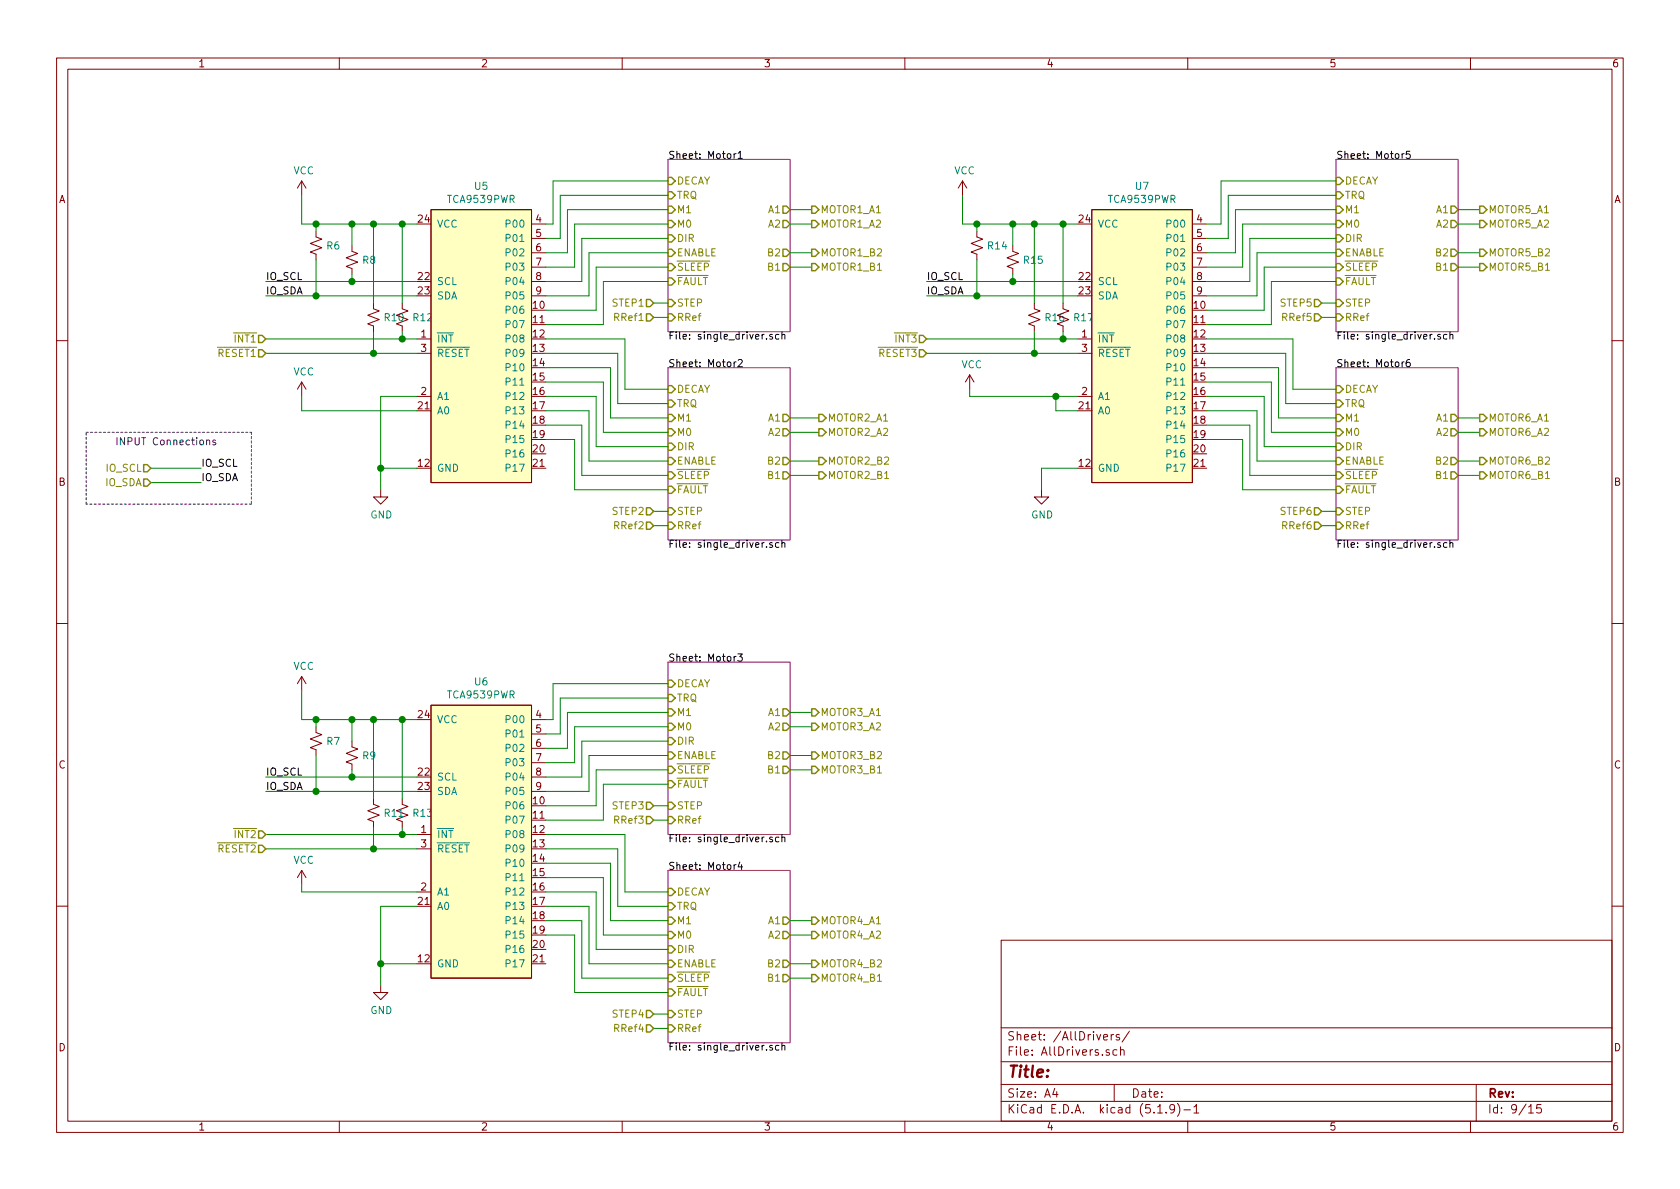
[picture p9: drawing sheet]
<svg xmlns="http://www.w3.org/2000/svg" width="297mm" height="210mm" viewBox="0 0 297 210" stroke-linecap="round" stroke-linejoin="round" font-family="sans-serif">
<g fill="none" stroke="#840000" stroke-width=".18">
<path d="M10 10.3h277v189.9h-277zM12 12.2h273v186.1h-273zM60 10.3v1.9M110 10.3v1.9M160 10.3v1.9M210 10.3v1.9M260 10.3v1.9M53.3 32v2.5M53.3 32l-.7 1.3M53.3 32l.8 1.3M76.2 37.1h17.8v48.2h-17.8zM94 39.6h2.5"/>
<path d="M170.2 32l-.8 1.3M170.2 32v2.5M170.2 32l.7 1.3M193 37.1h17.8v48.2h-17.8zM210.8 39.6h2.6M55.9 40.9v1l1 .4-2 .7 2 .8-2 .8 1 .4v1M62.2 43.4v1l1 .4-2 .8 2 .7-2 .8 1 .4v1M66 53.6v1l1.1 .4-2.1 .7 2.1 .8-2.1 .8 1 .4v1M71.1 53.6v1l1 .4-2 .7 2 .8-2 .8 1 .4v1M73.7 59.9h2.5M94 42.2h2.5M94 44.7h2.5"/>
<path d="M94 47.2h2.5M94 49.8h2.5M94 52.3h2.5M172.7 40.9v1l1 .4-2 .7 2 .8-2 .8 1 .4v1M179.1 43.4v1l1 .4-2 .8 2 .7-2 .8 1 .4v1M182.9 53.6v1l1 .4-2 .7 2 .8-2 .8 1 .4v1M188 53.6v1l1 .4-2.1 .7 2.1 .8-2.1 .8 1.1 .4v1M190.5 59.9h2.5M210.8 42.2h2.6M210.8 44.7h2.6M210.8 47.2h2.6M210.8 49.8h2.6"/>
<path d="M210.8 52.3h2.6M10 60.2h2M53.3 67.6v2.5M53.3 67.6l-.7 1.2M53.3 67.6l.8 1.2M73.7 70.1h2.5M73.7 62.5h2.5M171.4 66.3l-.7 1.3M171.4 66.3v2.5M171.4 66.3l.8 1.3M190.5 70.1h2.5M190.5 62.5h2.5"/>
<path d="M285 60.2h2M67.3 86.6v1.3h1.3l-1.3 1.2-1.3-1.2h1.3M184.1 86.6v1.3h1.3l-1.3 1.2-1.2-1.2h1.2M10 110.3h2M53.3 119.6v2.6M53.3 119.6l-.7 1.3M53.3 119.6l.8 1.3M285 110.3h2M55.9 128.5v1l1 .4-2 .8 2 .7-2 .8 1 .4v1M62.2 131.1v1l1 .4-2 .7 2 .8-2 .7 1 .4v1M76.2 124.7h17.8v48.3h-17.8zM94 127.2h2.5"/>
<path d="M94 129.8h2.5M94 132.3h2.5M94 134.9h2.5M94 137.4h2.5M94 139.9h2.5M53.3 153.9l-.7 1.3M53.3 153.9v2.6M53.3 153.9l.8 1.3M66 141.2v1l1.1 .4-2.1 .8 2.1 .7-2.1 .8 1 .4v1M71.1 141.2v1l1 .4-2 .8 2 .7-2 .8 1 .4v1M73.7 147.6h2.5M73.7 157.7h2.5"/>
<path d="M73.7 150.1h2.5M10 160.2h2M67.3 174.2v1.3h1.3l-1.3 1.3-1.3-1.3h1.3M177 166.3h108v32h-108zM285 160.2h2M60 198.3v1.9M110 198.3v1.9M160 198.3v1.9M177 194.8h108M177 191.8h108M177 187.8h108M177 181.8h108"/>
<path d="M186.5 192.5l-.4 1h1M186.8 193v1M195.1 183.4l.7-.1v-.3l-.5-.1-.2 .2 .1 .7h.6M196.1 185.7l-.3-.1-.2 .2v.2l.5 .2v.3h-.5M196.5 182.9v1M196.9 182.9l-.4 .3M197 191.8v3M197.5 185.7l-.4-.1-.3 .3v.6l.3 .1 .4-.1M197.9 183a.37 .37 0 0 0-.6 .1l.1 .3 .5 .1 .1 .1-.2 .3-.5-.1M198.1 185.7l.2-.1 .4 .1 .1 .9M198.1 185.1v1.5M199.7 182.3l-1.3 2"/>
<path d="M204.7 196.8h.8M206.2 196.7v.1M207.7 196l-.1 .1a.48 .48 0 0 1-.6 .1l-.2-.2 .2-.6a.48 .48 0 0 1 .6 .1 1.27 1.27 0 0 1-.2 1.2l-.4 .1M208.2 195.1a1.71 1.71 0 0 1 0 2.3M209.3 196.3h1.2M210 198.3v1.9M211.1 195.8l.4-.5v1.5M211.1 196.8h.9M260 198.3v1.9M261 191.8v6.5M270.3 195.8l.4-.5v1.5M270.3 196.8h.8"/>
<path d="M272.5 195.3h-.7l-.1 .7 .2-.1 .5 .1 .1 .2v.5l-.2 .1-.6-.1"/>
</g>
<path d="M118.1 28.2h21.6v30.5h-21.6zM236.2 28.2h21.6v30.5h-21.6zM118.1 65h21.6v30.5h-21.6zM236.2 65h21.6v30.5h-21.6zM118.1 117.1h21.6v30.5h-21.6zM118.1 153.9h21.6v30.5h-21.6z" fill="none" stroke="#840084" stroke-width=".18"/>
<g fill="none" stroke="#000" stroke-width=".18">
<path d="M129.8 27.2v.8M130.1 27.2h-.2l-.1 .2M130.5 27.1l.4-.4v1.3M130.5 28h.7M247.9 27.2v.8M248.3 27.2h-.3l-.1 .2M249.3 26.7h-.6l-.1 .7 .5-.2 .3 .3v.3l-.3 .2-.5-.1M136.6 59.2l-.4-.1-.1 .2v.2l.5 .1v.3h-.5M137.7 59.2l-.4-.1-.2 .3 .1 .5h.5M138.3 59.3l.1-.2 .3 .1 .1 .8M138.3 58.7v1.3M254.7 59.2l-.3-.1-.2 .2 .1 .2 .4 .1v.3h-.5"/>
<path d="M255.8 59.2l-.4-.1-.2 .3 .1 .5h.5M256.4 59.3l.1-.2 .3 .1 .1 .8M256.4 58.7v1.3M129.8 64v.8M130.1 64l-.2 .1-.1 .1M130.5 63.7l.5-.1 .2 .3-.7 .9h.7M247.9 64v.8M248.3 64l-.3 .1-.1 .1M249.2 63.6h-.2a.79 .79 0 0 0-.1 1.2h.3l.2-.5-.3-.2h-.2l-.3 .2M136.6 96h-.4l-.1 .1v.2l.5 .1v.3h-.5M137.7 96h-.4l-.2 .2 .1 .5h.5M138.3 96.1l.1-.1h.3l.1 .8"/>
<path d="M138.3 95.5v1.3M254.7 96h-.3l-.2 .1 .1 .2 .4 .1v.3h-.5M255.8 96h-.4l-.2 .2 .1 .5h.5M256.4 96.1l.1-.1h.3l.1 .8M256.4 95.5v1.3M129.8 116.1v.8M130.1 116.1h-.2l-.1 .2M130.5 115.6h.7l-.4 .5 .4 .2v.4l-.2 .2-.5-.1M129.8 152.9v.8M130.1 152.9l-.2 .1-.1 .1M130.8 152.4l-.3 .9h.8M131.1 152.9v.8"/>
<path d="M136.6 148.1l-.4-.1-.1 .2v.2l.5 .1v.3h-.5M137.7 148.1l-.4-.1-.2 .3 .1 .5h.5M138.3 148.2l.1-.2 .3 .1 .1 .8M138.3 147.6v1.3M136.6 184.9h-.4l-.1 .1v.2l.5 .1v.3h-.5M137.7 184.9h-.4l-.2 .2 .1 .5h.5M138.3 185l.1-.1h.3l.1 .8M138.3 184.4v1.3"/>
</g>
<g fill="none" stroke="#848400" stroke-width=".25">
<path d="M118.1 31.4h.6l.7 .6-.7 .6h-.6zM118.1 33.9h.6l.7 .6-.7 .7h-.6zM118.1 36.4h.6l.7 .7-.7 .6h-.6zM118.1 39h.6l.7 .6-.7 .7h-.6zM138.4 36.4h.7l.6 .7-.6 .6h-.7zM138.4 39h.7l.6 .6-.6 .7h-.7zM143.5 36.4h.6l.7 .7-.7 .6h-.6zM143.5 39h.6l.7 .6-.7 .7h-.6zM236.2 31.4h.7l.6 .6-.6 .6h-.7zM236.2 33.9h.7l.6 .6-.6 .7h-.7zM236.2 36.4h.7l.6 .7-.6 .6h-.7zM236.2 39h.7l.6 .6-.6 .7h-.7z"/>
<path d="M256.5 36.4h.7l.6 .7-.6 .6h-.7zM256.5 39h.7l.6 .6-.6 .7h-.7zM261.6 39h.7l.6 .6-.6 .7h-.7zM261.6 36.4h.7l.6 .7-.6 .6h-.7zM45.7 59.3h.7l.6 .6-.6 .7h-.7zM114.3 55.5h.6l.7 .6-.7 .7h-.6zM114.3 53h.6l.7 .6-.7 .6h-.6zM118.1 55.5h.6l.7 .6-.7 .7h-.6zM118.1 41.5h.6l.7 .7-.7 .6h-.6zM118.1 53h.6l.7 .6-.7 .6h-.6zM118.1 44.1h.6l.7 .6-.7 .6h-.6zM118.1 46.6h.6l.7 .6-.7 .7h-.6z"/>
<path d="M118.1 49.1h.6l.7 .7-.7 .6h-.6zM138.4 44.1h.7l.6 .6-.6 .6h-.7zM138.4 46.6h.7l.6 .6-.6 .7h-.7zM143.5 44.1h.6l.7 .6-.7 .6h-.6zM143.5 46.6h.6l.7 .6-.7 .7h-.6zM162.6 59.3h.6l.6 .6-.6 .7h-.6zM232.4 55.5h.6l.7 .6-.7 .7h-.6zM232.4 53h.6l.7 .6-.7 .6h-.6zM236.2 55.5h.7l.6 .6-.6 .7h-.7zM236.2 41.5h.7l.6 .7-.6 .6h-.7zM236.2 53h.7l.6 .6-.6 .6h-.7zM236.2 44.1h.7l.6 .6-.6 .6h-.7z"/>
<path d="M236.2 46.6h.7l.6 .6-.6 .7h-.7zM236.2 49.1h.7l.6 .7-.6 .6h-.7zM256.5 44.1h.7l.6 .6-.6 .6h-.7zM256.5 46.6h.7l.6 .6-.6 .7h-.7zM261.6 46.6h.7l.6 .6-.6 .7h-.7zM261.6 44.1h.7l.6 .6-.6 .6h-.7zM45.7 61.8h.7l.6 .7-.6 .6h-.7zM118.1 68.2h.6l.7 .6-.7 .7h-.6zM118.1 70.7h.6l.7 .7-.7 .6h-.6zM118.1 73.3h.6l.7 .6-.7 .6h-.6zM118.1 75.8h.6l.7 .6-.7 .7h-.6zM118.1 78.4h.6l.7 .6-.7 .6h-.6z"/>
<path d="M138.4 73.3h.7l.6 .6-.6 .6h-.7zM138.4 75.8h.7l.6 .6-.6 .7h-.7zM144.8 73.3h.6l.6 .6-.6 .6h-.6zM144.8 75.8h.6l.6 .6-.6 .7h-.6zM162.6 61.8h.6l.6 .7-.6 .6h-.6zM236.2 68.2h.7l.6 .6-.6 .7h-.7zM236.2 70.7h.7l.6 .7-.6 .6h-.7zM236.2 73.3h.7l.6 .6-.6 .6h-.7zM236.2 75.8h.7l.6 .6-.6 .7h-.7zM236.2 78.4h.7l.6 .6-.6 .6h-.7zM256.5 73.3h.7l.6 .6-.6 .6h-.7zM256.5 75.8h.7l.6 .6-.6 .7h-.7z"/>
<path d="M261.6 75.8h.7l.6 .6-.6 .7h-.7zM261.6 73.3h.7l.6 .6-.6 .6h-.7zM25.4 82.2h.6l.7 .6-.7 .6h-.6zM25.4 84.7h.6l.7 .6-.7 .7h-.6zM114.3 92.3h.6l.7 .7-.7 .6h-.6zM114.3 89.8h.6l.7 .6-.7 .7h-.6zM118.1 92.3h.6l.7 .7-.7 .6h-.6zM118.1 89.8h.6l.7 .6-.7 .7h-.6zM118.1 80.9h.6l.7 .6-.7 .7h-.6zM118.1 83.4h.6l.7 .7-.7 .6h-.6zM118.1 86h.6l.7 .6-.7 .6h-.6zM138.4 80.9h.7l.6 .6-.6 .7h-.7z"/>
<path d="M138.4 83.4h.7l.6 .7-.6 .6h-.7zM144.8 80.9h.6l.6 .6-.6 .7h-.6zM144.8 83.4h.6l.6 .7-.6 .6h-.6zM232.4 92.3h.6l.7 .7-.7 .6h-.6zM232.4 89.8h.6l.7 .6-.7 .7h-.6zM236.2 92.3h.7l.6 .7-.6 .6h-.7zM236.2 89.8h.7l.6 .6-.6 .7h-.7zM236.2 80.9h.7l.6 .6-.6 .7h-.7zM236.2 83.4h.7l.6 .7-.6 .6h-.7zM236.2 86h.7l.6 .6-.6 .6h-.7zM256.5 80.9h.7l.6 .6-.6 .7h-.7zM256.5 83.4h.7l.6 .7-.6 .6h-.7z"/>
<path d="M261.6 83.4h.7l.6 .7-.6 .6h-.7zM261.6 80.9h.7l.6 .6-.6 .7h-.7zM118.1 120.3h.6l.7 .6-.7 .6h-.6zM118.1 122.8h.6l.7 .6-.7 .7h-.6zM118.1 125.3h.6l.7 .7-.7 .6h-.6zM118.1 127.9h.6l.7 .6-.7 .7h-.6zM118.1 130.4h.6l.7 .7-.7 .6h-.6zM118.1 133h.6l.7 .6-.7 .6h-.6zM118.1 135.5h.6l.7 .6-.7 .7h-.6zM118.1 138h.6l.7 .7-.7 .6h-.6zM138.4 125.3h.7l.6 .7-.6 .6h-.7zM138.4 127.9h.7l.6 .6-.6 .7h-.7z"/>
<path d="M138.4 133h.7l.6 .6-.6 .6h-.7zM138.4 135.5h.7l.6 .6-.6 .7h-.7zM143.5 125.3h.6l.7 .7-.7 .6h-.6zM143.5 127.9h.6l.7 .6-.7 .7h-.6zM143.5 133h.6l.7 .6-.7 .6h-.6zM143.5 135.5h.6l.7 .6-.7 .7h-.6zM45.7 146.9h.7l.6 .7-.6 .6h-.7zM45.7 149.5h.7l.6 .6-.6 .6h-.7zM114.3 144.4h.6l.7 .6-.7 .7h-.6zM114.3 141.9h.6l.7 .6-.7 .6h-.6zM118.1 144.4h.6l.7 .6-.7 .7h-.6zM118.1 141.9h.6l.7 .6-.7 .6h-.6z"/>
<path d="M118.1 157.1h.6l.7 .6-.7 .7h-.6zM118.1 159.6h.6l.7 .7-.7 .6h-.6zM114.3 178.7h.6l.7 .6-.7 .7h-.6zM118.1 162.2h.6l.7 .6-.7 .6h-.6zM118.1 164.7h.6l.7 .6-.7 .7h-.6zM118.1 167.3h.6l.7 .6-.7 .6h-.6zM118.1 178.7h.6l.7 .6-.7 .7h-.6zM118.1 169.8h.6l.7 .6-.7 .7h-.6zM118.1 172.3h.6l.7 .7-.7 .6h-.6zM118.1 174.9h.6l.7 .6-.7 .6h-.6zM138.4 162.2h.7l.6 .6-.6 .6h-.7zM138.4 164.7h.7l.6 .6-.6 .7h-.7z"/>
<path d="M138.4 169.8h.7l.6 .6-.6 .7h-.7zM138.4 172.3h.7l.6 .7-.6 .6h-.7zM143.5 164.7h.6l.7 .6-.7 .7h-.6zM143.5 162.2h.6l.7 .6-.7 .6h-.6zM143.5 169.8h.6l.7 .6-.7 .7h-.6zM143.5 172.3h.6l.7 .7-.7 .6h-.6zM114.3 181.2h.6l.7 .7-.7 .6h-.6zM118.1 181.2h.6l.7 .7-.7 .6h-.6z"/>
</g>
<g fill="#ffffc2" stroke="#ffffc2" stroke-width=".18">
<path d="M76.2 124.7h17.8v48.3h-17.8z"/>
<path d="M193 37.1h17.8v48.2h-17.8z"/>
<path d="M76.2 37.1h17.8v48.2h-17.8z"/>
</g>
<path d="M15.2 76.4h29.2M44.4 76.4v12.7M15.2 89.1v-12.7M44.4 89.1h-29.2" fill="none" stroke="#0000c2" stroke-width=".18" stroke-dasharray=".4 .4"/>
<g fill="none" stroke="#008400" stroke-width=".18">
<path d="M53.3 34.5v5.1h20.4M55.9 39.6v1.3M62.2 39.6v3.8M66 39.6v14M71.1 39.6v14M118.1 32h-20.3v7.6h-1.3M118.1 39.6h-16.5v7.6h-5.1M118.1 34.5h-19v7.7h-2.6M118.1 37.1h-17.8v7.6h-3.8M139.7 39.6h3.8M139.7 37.1h3.8M170.2 34.5v5.1h20.3"/>
<path d="M172.7 39.6v1.3M179.1 39.6v3.8M182.9 39.6v14M188 39.6v14M236.2 32h-20.3v7.6h-2.5M236.2 39.6h-16.5v7.6h-6.3M236.2 34.5h-19v7.7h-3.8M236.2 37.1h-17.8v7.6h-5M257.8 39.6h3.8M257.8 37.1h3.8M47 59.9h26.7M47 52.3h26.7"/>
<path d="M47 49.8h26.7M55.9 46v6.3M62.2 48.5v1.3M66 58.7v3.8M71.1 58.7v1.2M96.5 59.9h14v8.9h7.6M115.6 56.1h2.5M115.6 53.6h2.5M118.1 44.7h-14v7.6h-7.6M118.1 42.2h-15.2v7.6h-6.4M118.1 49.8h-11.4v7.6h-10.2M118.1 47.2h-12.7v7.7h-8.9"/>
<path d="M139.7 47.2h3.8M139.7 44.7h3.8M163.8 59.9h26.7M163.8 52.3h26.7M163.8 49.8h26.7M172.7 46v6.3M179.1 48.5v1.3M182.9 58.7v3.8M188 58.7v1.2M213.4 59.9h15.2v8.9h7.6M233.7 56.1h2.5M233.7 53.6h2.5"/>
<path d="M236.2 44.7h-14v7.6h-8.8M236.2 42.2h-15.2v7.6h-7.6M236.2 49.8h-11.4v7.6h-11.4M236.2 47.2h-12.7v7.7h-10.1M257.8 47.2h3.8M257.8 44.7h3.8M47 62.5h26.7M53.3 70.1v2.5h20.4M73.7 70.1h-6.4v16.5M96.5 62.5h12.7v8.9h8.9M96.5 75.2h6.4v8.9h15.2M96.5 72.6h7.6v8.9h14"/>
<path d="M96.5 67.6h10.2v8.8h11.4M96.5 65h11.4v8.9h10.2M96.5 70.1h8.9v8.9h12.7M96.5 77.7h5.1v8.9h16.5M139.7 76.4h5.1M139.7 73.9h5.1M163.8 62.5h26.7M171.4 68.8v1.3h19.1M186.7 70.1v2.5h3.8M213.4 62.5h13.9v8.9h8.9M213.4 75.2h7.6v8.9h15.2M213.4 72.6h8.8v8.9h14"/>
<path d="M213.4 67.6h11.4v8.8h11.4M213.4 65h12.7v8.9h10.1M213.4 77.7h6.3v8.9h16.5M213.4 70.1h10.1v8.9h12.7M257.8 76.4h3.8M257.8 73.9h3.8M26.7 82.8h8.9M26.7 85.3h8.9M67.3 82.8h6.4M115.6 90.4h2.5M115.6 93h2.5M139.7 84.1h5.1"/>
<path d="M139.7 81.5h5.1M190.5 82.8h-6.4v3.8M233.7 90.4h2.5M233.7 93h2.5M257.8 84.1h3.8M257.8 81.5h3.8M47 139.9h26.7M47 137.4h26.7M53.3 122.2v5h20.4M55.9 127.2v1.3M55.9 133.6v6.3M62.2 127.2v3.9"/>
<path d="M62.2 136.1v1.3M66 127.2v14M71.1 127.2v14M118.1 126h-17.8v6.3h-3.8M118.1 128.5h-16.5v6.4h-5.1M118.1 133.6h-14v6.3h-7.6M118.1 136.1h-12.7v6.4h-8.9M118.1 120.9h-20.3v6.3h-1.3M118.1 131.1h-15.2v6.3h-6.4M118.1 123.4h-19v6.4h-2.6M118.1 138.7h-11.4v6.3h-10.2M139.7 126h3.8"/>
<path d="M139.7 128.5h3.8M139.7 133.6h3.8M139.7 136.1h3.8M47 150.1h26.7M47 147.6h26.7M53.3 156.5v1.2h20.4M66 146.3v3.8M71.1 146.3v1.3M96.5 152.6h11.4v10.2h10.2M96.5 155.2h10.2v10.1h11.4M96.5 157.7h8.9v10.2h12.7M96.5 147.6h14v10.1h7.6"/>
<path d="M96.5 150.1h12.7v10.2h8.9M115.6 145h2.5M115.6 142.5h2.5M67.3 170.4h6.4M73.7 160.3h-6.4v13.9M96.5 162.8h6.4v10.2h15.2M96.5 165.3h5.1v10.2h16.5M96.5 160.3h7.6v10.1h14M115.6 179.3h2.5M139.7 162.8h3.8M139.7 165.3h3.8M139.7 173h3.8"/>
<path d="M139.7 170.4h3.8M115.6 181.9h2.5"/>
</g>
<path d="M36.5 77.9l.2-.1 .3 .1 .1 .8M36.5 77.8v.9M38.1 77.9l-.3-.1-.2 .2 .1 .2 .4 .1v.3h-.5" fill="none" stroke="#0000c2" stroke-width=".18"/>
<g fill="#008400" stroke="#008400" stroke-width=".25">
<circle cx="66" cy="150.1" r=".51"/>
<circle cx="179.1" cy="49.8" r=".51"/>
<circle cx="188" cy="39.6" r=".51"/>
<circle cx="182.9" cy="39.6" r=".51"/>
<circle cx="55.9" cy="127.2" r=".51"/>
<circle cx="179.1" cy="39.6" r=".51"/>
<circle cx="62.2" cy="127.2" r=".51"/>
<circle cx="172.7" cy="39.6" r=".51"/>
<circle cx="66" cy="127.2" r=".51"/>
<circle cx="71.1" cy="127.2" r=".51"/>
<circle cx="71.1" cy="59.9" r=".51"/>
<circle cx="71.1" cy="147.6" r=".51"/>
<circle cx="62.2" cy="137.4" r=".51"/>
<circle cx="55.9" cy="139.9" r=".51"/>
<circle cx="172.7" cy="52.3" r=".51"/>
<circle cx="188" cy="59.9" r=".51"/>
<circle cx="182.9" cy="62.5" r=".51"/>
<circle cx="66" cy="62.5" r=".51"/>
<circle cx="55.9" cy="52.3" r=".51"/>
<circle cx="67.3" cy="82.8" r=".51"/>
<circle cx="62.2" cy="49.8" r=".51"/>
<circle cx="71.1" cy="39.6" r=".51"/>
<circle cx="55.9" cy="39.6" r=".51"/>
<circle cx="67.3" cy="170.4" r=".51"/>
<circle cx="66" cy="39.6" r=".51"/>
<circle cx="186.7" cy="70.1" r=".51"/>
<circle cx="62.2" cy="39.6" r=".51"/>
</g>
<text font-size="2.8" fill="#840000" x="178" y="190.5">Title:</text>
<g font-size="2.1" fill="#840000">
<text x="178" y="184">Sheet: /AllDrivers/</text>
<text x="178" y="186.7">File: AllDrivers.sch</text>
<text x="178" y="196.9">KiCad E.D.A. kicad (5.1.9)-1</text>
<text x="178" y="194.1">Size: A4</text>
<text x="200" y="194.1">Date:</text>
<text x="263" y="194.1">Rev:</text>
<text x="263" y="196.9">Id: 9/15</text>
</g>
<g font-size="1.8" fill="#840000">
<text x="35" y="11.9">1</text>
<text x="85" y="11.9">2</text>
<text x="135" y="11.9">3</text>
<text x="185" y="11.9">4</text>
<text x="235" y="11.9">5</text>
<text x="285" y="11.9">6</text>
<text x="10.4" y="35.9">A</text>
<text x="285.4" y="35.9">A</text>
<text x="74" y="39.4">24</text>
<text x="94.8" y="39.4">4</text>
<text x="94.8" y="41.9">5</text>
<text x="190.8" y="39.4">24</text>
<text x="211.6" y="39.4">4</text>
<text x="211.6" y="41.9">5</text>
<text x="94.8" y="44.4">6</text>
<text x="94.8" y="47">7</text>
<text x="211.6" y="44.4">6</text>
<text x="211.6" y="47">7</text>
<text x="74" y="49.5">22</text>
<text x="74" y="52.1">23</text>
<text x="94.8" y="49.5">8</text>
<text x="94.8" y="52.1">9</text>
<text x="190.8" y="49.5">22</text>
<text x="190.8" y="52.1">23</text>
<text x="211.6" y="49.5">8</text>
<text x="211.6" y="52.1">9</text>
<text x="74.4" y="59.7">1</text>
<text x="94.3" y="54.6">10</text>
<text x="94.3" y="57.1">11</text>
<text x="94.3" y="59.7">12</text>
<text x="191.3" y="59.7">1</text>
<text x="211.1" y="54.6">10</text>
<text x="211.1" y="57.1">11</text>
<text x="211.1" y="59.7">12</text>
<text x="74.4" y="62.2">3</text>
<text x="94.3" y="62.2">13</text>
<text x="94.3" y="64.8">14</text>
<text x="191.3" y="62.2">3</text>
<text x="211.1" y="62.2">13</text>
<text x="211.1" y="64.8">14</text>
<text x="74.4" y="69.8">2</text>
<text x="94.3" y="67.3">15</text>
<text x="94.3" y="69.8">16</text>
<text x="191.3" y="69.8">2</text>
<text x="211.1" y="67.3">15</text>
<text x="211.1" y="69.8">16</text>
<text x="74" y="72.4">21</text>
<text x="94.3" y="72.4">17</text>
<text x="94.3" y="74.9">18</text>
<text x="94.3" y="77.5">19</text>
<text x="190.8" y="72.4">21</text>
<text x="211.1" y="72.4">17</text>
<text x="211.1" y="74.9">18</text>
<text x="211.1" y="77.5">19</text>
<text x="74" y="82.5">12</text>
<text x="94.3" y="80">20</text>
<text x="94.3" y="82.5">21</text>
<text x="190.8" y="82.5">12</text>
<text x="211.1" y="80">20</text>
<text x="211.1" y="82.5">21</text>
<text x="10.4" y="85.9">B</text>
<text x="285.4" y="85.9">B</text>
<text x="74" y="127">24</text>
<text x="94.8" y="127">4</text>
<text x="94.8" y="129.5">5</text>
<text x="10.4" y="135.9">C</text>
<text x="74" y="137.2">22</text>
<text x="94.8" y="132.1">6</text>
<text x="94.8" y="134.6">7</text>
<text x="94.8" y="137.2">8</text>
<text x="285.4" y="135.9">C</text>
<text x="74" y="139.7">23</text>
<text x="94.3" y="142.2">10</text>
<text x="94.8" y="139.7">9</text>
<text x="74.4" y="147.3">1</text>
<text x="74.4" y="149.9">3</text>
<text x="94.3" y="144.8">11</text>
<text x="94.3" y="147.3">12</text>
<text x="94.3" y="149.9">13</text>
<text x="94.3" y="152.4">14</text>
<text x="94.3" y="154.9">15</text>
<text x="74" y="160">21</text>
<text x="74.4" y="157.5">2</text>
<text x="94.3" y="157.5">16</text>
<text x="94.3" y="160">17</text>
<text x="94.3" y="162.6">18</text>
<text x="94.3" y="165.1">19</text>
<text x="94.3" y="167.6">20</text>
<text x="74" y="170.2">12</text>
<text x="94.3" y="170.2">21</text>
<text x="10.4" y="185.9">D</text>
<text x="285.4" y="185.9">D</text>
<text x="35" y="199.9">1</text>
<text x="85" y="199.9">2</text>
<text x="135" y="199.9">3</text>
<text x="185" y="199.9">4</text>
<text x="235" y="199.9">5</text>
<text x="285" y="199.9">6</text>
</g>
<g font-size="1.8">
<text x="118.1" y="28.1">Sheet: Motor1</text>
<text x="236.2" y="28.1">Sheet: Motor5</text>
<text x="47" y="52.1">IO_SDA</text>
<text x="47" y="49.5">IO_SCL</text>
<text x="163.8" y="49.5">IO_SCL</text>
<text x="163.8" y="52.1">IO_SDA</text>
<text x="118.1" y="64.9">Sheet: Motor2</text>
<text x="118.1" y="60">File: single_driver.sch</text>
<text x="236.2" y="60">File: single_driver.sch</text>
<text x="236.2" y="64.9">Sheet: Motor6</text>
<text x="35.6" y="82.5">IO_SCL</text>
<text x="35.6" y="85.1">IO_SDA</text>
<text x="118.1" y="96.9">File: single_driver.sch</text>
<text x="236.2" y="96.9">File: single_driver.sch</text>
<text x="118.1" y="117">Sheet: Motor3</text>
<text x="47" y="137.2">IO_SCL</text>
<text x="47" y="139.7">IO_SDA</text>
<text x="118.1" y="148.9">File: single_driver.sch</text>
<text x="118.1" y="153.8">Sheet: Motor4</text>
<text x="118.1" y="185.8">File: single_driver.sch</text>
</g>
<g font-size="1.8" fill="#008484">
<text x="51.9" y="30.8">VCC</text>
<text x="79.2" y="35.9">TCA9539PWR</text>
<text x="84" y="33.6">U5</text>
<text x="168.7" y="30.8">VCC</text>
<text x="196.1" y="35.9">TCA9539PWR</text>
<text x="200.8" y="33.6">U7</text>
<text x="77.2" y="40.3">VCC</text>
<text x="89.8" y="40.3">P00</text>
<text x="194.1" y="40.3">VCC</text>
<text x="206.7" y="40.3">P00</text>
<text x="57.8" y="44.1">R6</text>
<text x="64.2" y="46.7">R8</text>
<text x="89.8" y="42.8">P01</text>
<text x="89.8" y="45.3">P02</text>
<text x="89.8" y="47.9">P03</text>
<text x="174.7" y="44.1">R14</text>
<text x="181.1" y="46.7">R15</text>
<text x="206.7" y="42.8">P01</text>
<text x="206.7" y="45.3">P02</text>
<text x="206.7" y="47.9">P03</text>
<text x="77.2" y="50.4">SCL</text>
<text x="77.2" y="53">SDA</text>
<text x="89.8" y="50.4">P04</text>
<text x="89.8" y="53">P05</text>
<text x="194.1" y="50.4">SCL</text>
<text x="194.1" y="53">SDA</text>
<text x="206.7" y="50.4">P04</text>
<text x="206.7" y="53">P05</text>
<text x="68" y="56.8">R10</text>
<text x="73.1" y="56.8">R12</text>
<text x="89.8" y="55.5">P06</text>
<text x="89.8" y="58">P07</text>
<text x="184.9" y="56.8">R16</text>
<text x="190" y="56.8">R17</text>
<text x="206.7" y="55.5">P06</text>
<text x="206.7" y="58">P07</text>
<text x="77.2" y="60.6">INT</text>
<text x="77.2" y="63.1">RESET</text>
<text x="89.8" y="60.6">P08</text>
<text x="89.8" y="63.1">P09</text>
<text x="89.8" y="65.7">P10</text>
<text x="170" y="65.1">VCC</text>
<text x="194.1" y="60.6">INT</text>
<text x="194.1" y="63.1">RESET</text>
<text x="206.7" y="60.6">P08</text>
<text x="206.7" y="63.1">P09</text>
<text x="206.7" y="65.7">P10</text>
<text x="51.9" y="66.4">VCC</text>
<text x="77.2" y="70.7">A1</text>
<text x="89.8" y="68.2">P11</text>
<text x="89.8" y="70.7">P12</text>
<text x="194.1" y="70.7">A1</text>
<text x="206.7" y="68.2">P11</text>
<text x="206.7" y="70.7">P12</text>
<text x="77.2" y="73.3">A0</text>
<text x="89.8" y="73.3">P13</text>
<text x="89.8" y="75.8">P14</text>
<text x="194.1" y="73.3">A0</text>
<text x="206.7" y="73.3">P13</text>
<text x="206.7" y="75.8">P14</text>
<text x="77.2" y="83.4">GND</text>
<text x="89.8" y="78.4">P15</text>
<text x="89.8" y="80.9">P16</text>
<text x="89.8" y="83.4">P17</text>
<text x="194.1" y="83.4">GND</text>
<text x="206.7" y="78.4">P15</text>
<text x="206.7" y="80.9">P16</text>
<text x="206.7" y="83.4">P17</text>
<text x="65.5" y="91.7">GND</text>
<text x="182.3" y="91.7">GND</text>
<text x="51.9" y="118.5">VCC</text>
<text x="79.2" y="123.5">TCA9539PWR</text>
<text x="84" y="121.2">U6</text>
<text x="57.8" y="131.7">R7</text>
<text x="77.2" y="127.9">VCC</text>
<text x="89.8" y="127.9">P00</text>
<text x="89.8" y="130.4">P01</text>
<text x="64.2" y="134.3">R9</text>
<text x="89.8" y="133">P02</text>
<text x="89.8" y="135.5">P03</text>
<text x="77.2" y="138">SCL</text>
<text x="77.2" y="140.6">SDA</text>
<text x="89.8" y="143.1">P06</text>
<text x="89.8" y="138">P04</text>
<text x="89.8" y="140.6">P05</text>
<text x="68" y="144.4">R11</text>
<text x="73.1" y="144.4">R13</text>
<text x="77.2" y="148.2">INT</text>
<text x="89.8" y="145.7">P07</text>
<text x="89.8" y="148.2">P08</text>
<text x="51.9" y="152.7">VCC</text>
<text x="77.2" y="150.7">RESET</text>
<text x="89.8" y="150.7">P09</text>
<text x="89.8" y="153.3">P10</text>
<text x="89.8" y="155.8">P11</text>
<text x="77.2" y="158.4">A1</text>
<text x="77.2" y="160.9">A0</text>
<text x="89.8" y="158.4">P12</text>
<text x="89.8" y="160.9">P13</text>
<text x="89.8" y="163.4">P14</text>
<text x="89.8" y="166">P15</text>
<text x="77.2" y="171.1">GND</text>
<text x="89.8" y="168.5">P16</text>
<text x="89.8" y="171.1">P17</text>
<text x="65.5" y="179.3">GND</text>
</g>
<g font-size="1.8" fill="#848400">
<text x="119.6" y="32.6">DECAY</text>
<text x="119.6" y="35.2">TRQ</text>
<text x="237.7" y="32.6">DECAY</text>
<text x="237.7" y="35.2">TRQ</text>
<text x="119.6" y="37.7">M1</text>
<text x="119.6" y="40.3">M0</text>
<text x="135.9" y="37.7">A1</text>
<text x="135.9" y="40.3">A2</text>
<text x="145" y="37.7">MOTOR1_A1</text>
<text x="145" y="40.3">MOTOR1_A2</text>
<text x="237.7" y="37.7">M1</text>
<text x="237.7" y="40.3">M0</text>
<text x="254" y="37.7">A1</text>
<text x="254" y="40.3">A2</text>
<text x="263.1" y="40.3">MOTOR5_A2</text>
<text x="263.1" y="37.7">MOTOR5_A1</text>
<text x="119.6" y="42.8">DIR</text>
<text x="119.6" y="45.3">ENABLE</text>
<text x="119.6" y="47.9">SLEEP</text>
<text x="135.9" y="45.3">B2</text>
<text x="135.9" y="47.9">B1</text>
<text x="145" y="45.3">MOTOR1_B2</text>
<text x="145" y="47.9">MOTOR1_B1</text>
<text x="237.7" y="42.8">DIR</text>
<text x="237.7" y="45.3">ENABLE</text>
<text x="237.7" y="47.9">SLEEP</text>
<text x="254" y="45.3">B2</text>
<text x="254" y="47.9">B1</text>
<text x="263.1" y="47.9">MOTOR5_B1</text>
<text x="263.1" y="45.3">MOTOR5_B2</text>
<text x="119.6" y="50.4">FAULT</text>
<text x="237.7" y="50.4">FAULT</text>
<text x="108.4" y="54.2">STEP1</text>
<text x="108.9" y="56.8">RRef1</text>
<text x="119.6" y="56.8">RRef</text>
<text x="119.6" y="54.2">STEP</text>
<text x="226.5" y="54.2">STEP5</text>
<text x="227.1" y="56.8">RRef5</text>
<text x="237.7" y="56.8">RRef</text>
<text x="237.7" y="54.2">STEP</text>
<text x="38.6" y="63.1">RESET1</text>
<text x="41.6" y="60.6">INT1</text>
<text x="155.4" y="63.1">RESET3</text>
<text x="158.5" y="60.6">INT3</text>
<text x="119.6" y="69.5">DECAY</text>
<text x="237.7" y="69.5">DECAY</text>
<text x="119.6" y="72">TRQ</text>
<text x="119.6" y="74.5">M1</text>
<text x="119.6" y="77.1">M0</text>
<text x="135.9" y="74.5">A1</text>
<text x="135.9" y="77.1">A2</text>
<text x="146.3" y="74.5">MOTOR2_A1</text>
<text x="146.3" y="77.1">MOTOR2_A2</text>
<text x="237.7" y="72">TRQ</text>
<text x="237.7" y="74.5">M1</text>
<text x="237.7" y="77.1">M0</text>
<text x="254" y="74.5">A1</text>
<text x="254" y="77.1">A2</text>
<text x="263.1" y="77.1">MOTOR6_A2</text>
<text x="263.1" y="74.5">MOTOR6_A1</text>
<text x="18.7" y="83.4">IO_SCL</text>
<text x="119.6" y="79.6">DIR</text>
<text x="119.6" y="82.2">ENABLE</text>
<text x="135.9" y="82.2">B2</text>
<text x="146.3" y="82.2">MOTOR2_B2</text>
<text x="237.7" y="79.6">DIR</text>
<text x="237.7" y="82.2">ENABLE</text>
<text x="254" y="82.2">B2</text>
<text x="263.1" y="82.2">MOTOR6_B2</text>
<text x="18.6" y="86">IO_SDA</text>
<text x="119.6" y="84.7">SLEEP</text>
<text x="119.6" y="87.2">FAULT</text>
<text x="135.9" y="84.7">B1</text>
<text x="146.3" y="84.7">MOTOR2_B1</text>
<text x="237.7" y="84.7">SLEEP</text>
<text x="237.7" y="87.2">FAULT</text>
<text x="254" y="84.7">B1</text>
<text x="263.1" y="84.7">MOTOR6_B1</text>
<text x="108.4" y="91.1">STEP2</text>
<text x="108.9" y="93.6">RRef2</text>
<text x="119.6" y="93.6">RRef</text>
<text x="119.6" y="91.1">STEP</text>
<text x="226.5" y="91.1">STEP6</text>
<text x="227.1" y="93.6">RRef6</text>
<text x="237.7" y="93.6">RRef</text>
<text x="237.7" y="91.1">STEP</text>
<text x="119.6" y="121.5">DECAY</text>
<text x="119.6" y="124.1">TRQ</text>
<text x="119.6" y="126.6">M1</text>
<text x="119.6" y="129.2">M0</text>
<text x="119.6" y="131.7">DIR</text>
<text x="135.9" y="126.6">A1</text>
<text x="135.9" y="129.2">A2</text>
<text x="145" y="126.6">MOTOR3_A1</text>
<text x="145" y="129.2">MOTOR3_A2</text>
<text x="119.6" y="134.2">ENABLE</text>
<text x="119.6" y="136.8">SLEEP</text>
<text x="135.9" y="134.2">B2</text>
<text x="135.9" y="136.8">B1</text>
<text x="145" y="134.2">MOTOR3_B2</text>
<text x="145" y="136.8">MOTOR3_B1</text>
<text x="108.4" y="143.1">STEP3</text>
<text x="119.6" y="143.1">STEP</text>
<text x="119.6" y="139.3">FAULT</text>
<text x="41.6" y="148.2">INT2</text>
<text x="108.9" y="145.7">RRef3</text>
<text x="119.6" y="145.7">RRef</text>
<text x="38.6" y="150.7">RESET2</text>
<text x="119.6" y="158.4">DECAY</text>
<text x="119.6" y="160.9">TRQ</text>
<text x="119.6" y="163.4">M1</text>
<text x="119.6" y="166">M0</text>
<text x="135.9" y="163.4">A1</text>
<text x="135.9" y="166">A2</text>
<text x="145" y="166">MOTOR4_A2</text>
<text x="145" y="163.4">MOTOR4_A1</text>
<text x="119.6" y="168.5">DIR</text>
<text x="119.6" y="171.1">ENABLE</text>
<text x="119.6" y="173.6">SLEEP</text>
<text x="135.9" y="171.1">B2</text>
<text x="135.9" y="173.6">B1</text>
<text x="145" y="171.1">MOTOR4_B2</text>
<text x="145" y="173.6">MOTOR4_B1</text>
<text x="108.4" y="180">STEP4</text>
<text x="119.6" y="180">STEP</text>
<text x="119.6" y="176.1">FAULT</text>
<text x="108.9" y="182.5">RRef4</text>
<text x="119.6" y="182.5">RRef</text>
</g>
<text font-size="1.8" fill="#0000c2" x="20.3" y="78.7">INPUT Connections</text>
</svg>
